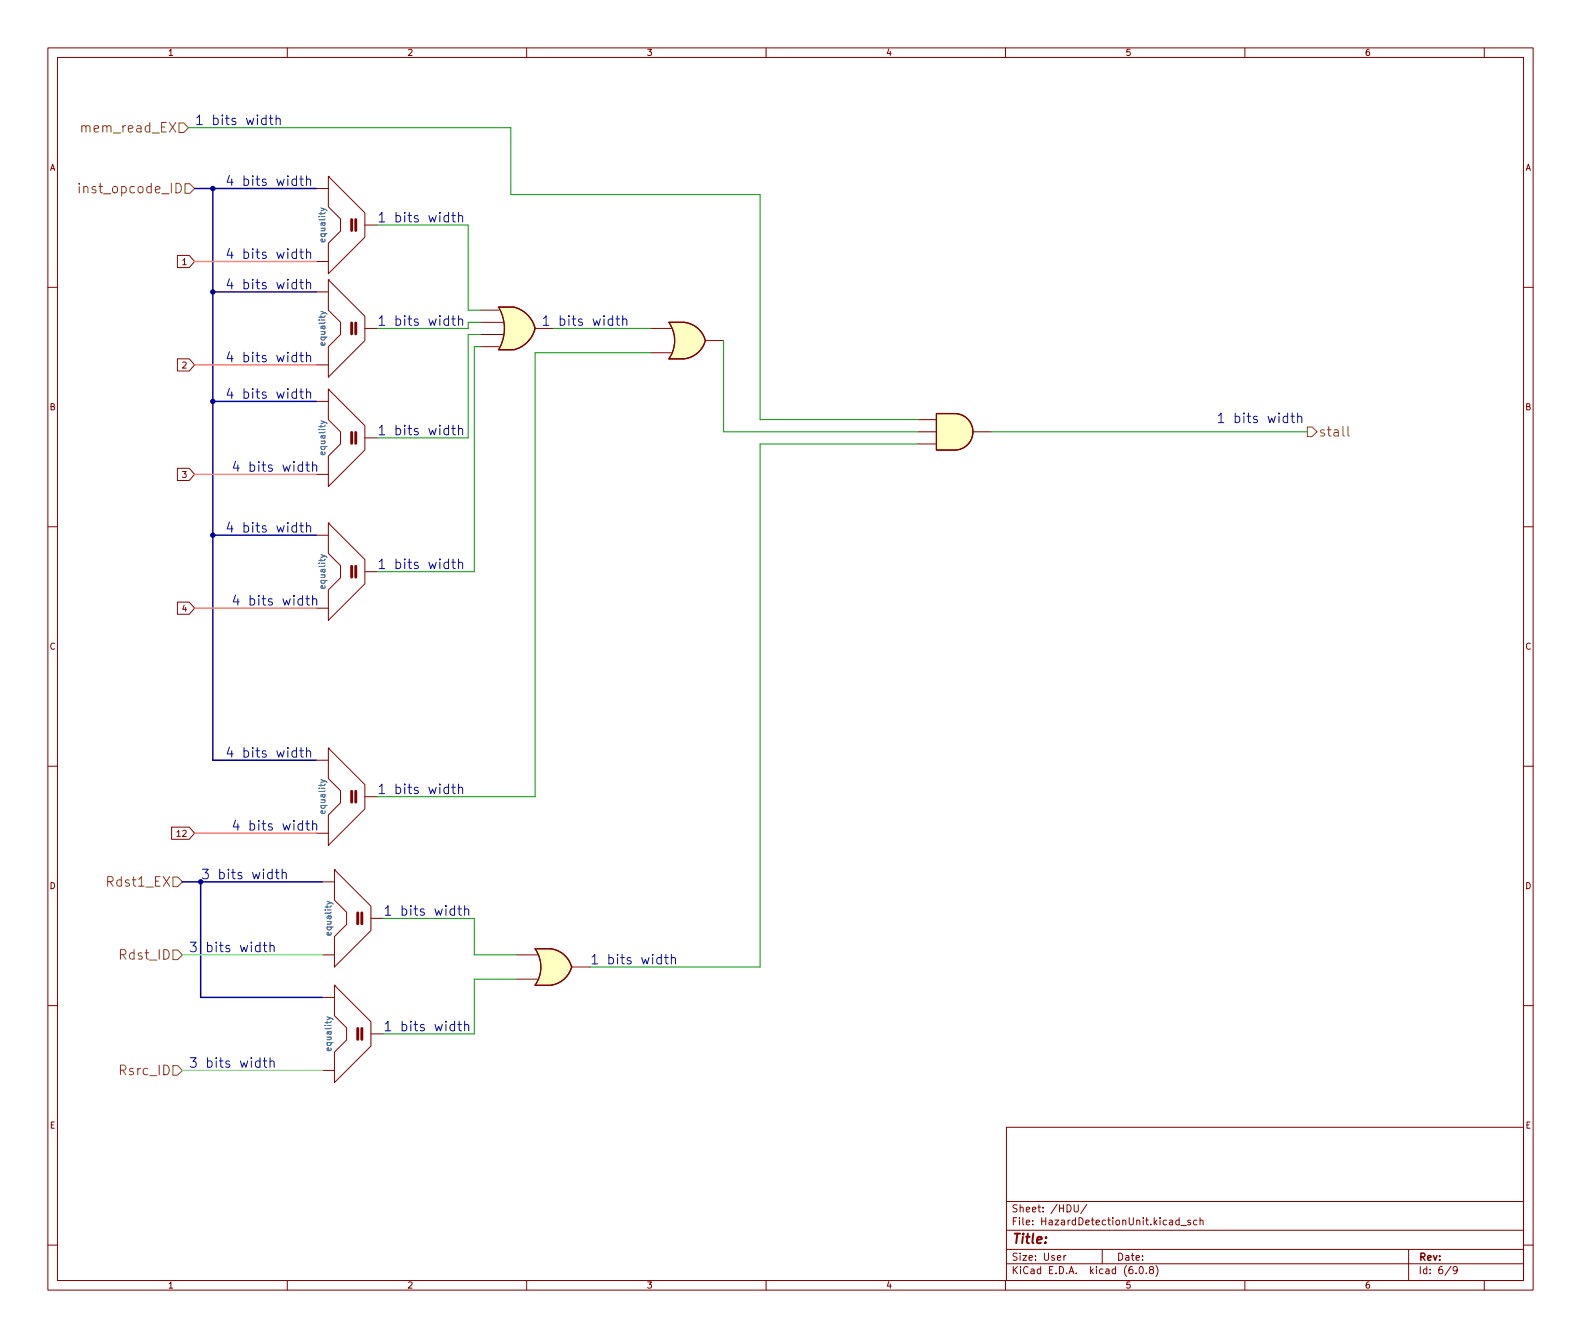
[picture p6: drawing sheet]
<svg xmlns="http://www.w3.org/2000/svg" width="330mm" height="279mm" viewBox="0 0 330 279" stroke-linecap="round" stroke-linejoin="round" font-family="sans-serif">
<g fill="none" stroke="#840000" stroke-width=".21">
<path d="M10 10h310.2v259.4h-310.2zM12 12h306.2v255.4h-306.2zM60 10v2M110 10v2M160 10v2M210 10v2M260 10v2M310 10v2M66 39.4h2.6M68.6 36.8h.1M68.6 36.8l7.6 7.7v5l-7.6 7.7v-6.4l2.5-2.5v-2.6l-2.5-2.5zM10 60h2"/>
<path d="M37 53.3h2.5l1.1 1.3-1.1 1.3h-2.5zM66 54.6h2.6M68.6 58.4h.1M68.6 58.4l7.6 7.6v5.1l-7.6 7.6v-6.3l2.5-2.5v-2.6l-2.5-2.5zM76.2 47h2.5M318.2 60h2M37 74.9h2.5l1.1 1.3-1.1 1.3h-2.5zM66 76.2h2.6M66 61h2.6M76.2 68.6h2.5M100.3 64.8h3.8M100.3 67.3h4.9"/>
<path d="M100.3 69.9h4.9M100.3 72.4h3.8M107.3 64.1h-3.2a8.8 8.8 0 0 1 0 8.9h3.2M111.8 68.6h3.8M135.9 68.6h4.3M135.9 73.7h4.3M142.9 67.3h-3.2a6.6 6.6 0 0 1 0 7.6h3.2M147.3 71.1h3.8M37 97.8h2.5l1.1 1.3-1.1 1.2h-2.5zM66 99.1h2.6M66 83.8h2.6M68.6 81.3h.1"/>
<path d="M68.6 81.3l7.6 7.6v5.1l-7.6 7.6v-6.3l2.5-2.6v-2.5l-2.5-2.6zM76.2 91.4h2.5M191.8 87.6h3.8M191.8 90.2h3.8M191.8 92.7h3.8M203.2 90.2h3.8M10 110h2M66 111.8h2.6M68.6 109.2h.1M68.6 109.2l7.6 7.6v5.1l-7.6 7.6v-6.3l2.5-2.5v-2.6l-2.5-2.5zM76.2 119.4h2.5M318.2 110h2"/>
<path d="M37 125.7h2.5l1.1 1.3-1.1 1.3h-2.5zM66 127h2.6M10 160h2M66 158.8h2.6M68.6 156.2h.1M68.6 156.2l7.6 7.6v5.1l-7.6 7.6v-6.3l2.5-2.6v-2.5l-2.5-2.5zM318.2 160h2M35.8 172.7h3.7l1.1 1.3-1.1 1.3h-3.7zM66 174h2.6M76.2 166.4h2.5M67.3 199.4h2.5M67.3 184.2h2.5"/>
<path d="M69.8 181.6h.1M69.8 181.6l7.7 7.6v5.1l-7.7 7.6v-6.3l2.6-2.6v-2.5l-2.6-2.5zM77.5 191.8h2.5M107.9 199.4h4.4M114.9 198.1h-3.1a6.6 6.6 0 0 1 0 7.6h3.1M10 210h2M67.3 208.3h2.5M69.8 205.7h.1M69.8 205.7l7.7 7.7v5l-7.7 7.7v-6.4l2.6-2.5v-2.6l-2.6-2.5zM77.5 215.9h2.5M107.9 204.5h4.4M119.4 201.9h3.8"/>
<path d="M318.2 210h2M67.3 223.5h2.5M210.2 235.4h108v32h-108zM10 260h2M210.2 256.9h108M210.2 250.9h108M224.3 251.6v1.2l.3 .3 .5-.1 .1-.2v-1.2M227 251.5l-1.3 1.9M246.3 254.9l-.5-.1-.2 .3 .1 .6h.6M246.3 254.3v1.5M246.6 255.9h1.2M248.6 254.9l-.3-.1-.2 .2v.2l.5 .2v.3h-.5"/>
<path d="M250 254.9l-.4-.1-.3 .3 .1 .6h.6M250.6 254.9l.2-.1 .4 .1 .1 .9M250.6 254.3v1.5M318.2 260h2M60 267.4v2M110 267.4v2M160 267.4v2M210 267.4v2M210.2 263.9h108M210.2 260.9h108M222.2 262.2v1M222.6 262.2l-.4 .3"/>
<path d="M230.2 260.9v3M237.3 265.8v.2M238.1 264.5h.2a.8 .8 0 0 1 .5 .7 .8 .8 0 0 1-.5 .8 1 1 0 0 1-.2-1.5zM239.4 265.8v.2M240.3 265.1l-.2-.3v-.2l.2-.1h.5l.1 .3-.1 .2-.6 .2-.1 .2v.4l.2 .2 .5-.1 .1-.2-.1-.4-.2-.2M241.4 264.3a1.72 1.72 0 0 1 0 2.2M260 267.4v2M294.2 260.9v6.5M303.1 264.4l-1.3 1.9M304.3 265.1l-.2 .3h-.3l-.3-.3 .1-.6h.5l.2 .1a.99 .99 0 0 1-.4 1.4h-.3M310 267.4v2"/>
</g>
<path d="M67 43.4l1.2 .4 .1 .2M67 65l1.2 .4 .1 .2M67 87.9l1.2 .4 .1 .2M67 115.8l1.2 .4 .1 .2M67 162.8l1.2 .4 .1 .2M68.3 188.2l1.2 .4 .1 .2M68.3 212.3l1.2 .5 .1 .1" fill="none" stroke="#006464" stroke-width=".21"/>
<g fill="#ffffc2" stroke="#ffffc2" stroke-width=".21">
<path d="M199.4 86.4a3.8 3.8 0 0 1 3.8 3.8 3.8 3.8 0 0 1-3.8 3.8z"/>
<path d="M195.6 86.4h3.8v7.6h-3.8z"/>
<path d="M105.9 67.2l5.9 1.4a6 6 0 0 1-4.5 4.4z"/>
<path d="M104.1 73h3.2z"/>
<path d="M104.1 64.1h3.2z"/>
<path d="M104.1 64.1h3.2v8.9h-3.2a8.8 8.8 0 0 0 0-8.9z"/>
<path d="M107.3 64.1a6.1 6.1 0 0 1 4.5 4.5l-5.9 1.4z"/>
<path d="M142.3 69.8l5 1.3a5.2 5.2 0 0 1-4.4 3.8z"/>
<path d="M139.7 74.9h3.2z"/>
<path d="M139.7 67.3h3.2z"/>
<path d="M139.7 67.3h3.2v7.6h-3.2a6.7 6.7 0 0 0 0-7.6z"/>
<path d="M142.9 67.3a5.1 5.1 0 0 1 4.4 3.8l-5 1.3z"/>
<path d="M114.4 200.6l5 1.3a5.2 5.2 0 0 1-4.4 3.8z"/>
<path d="M111.8 205.7h3.1z"/>
<path d="M111.8 198.1h3.1z"/>
<path d="M111.8 198.1h3.1v7.6h-3.1a6.7 6.7 0 0 0 0-7.6z"/>
<path d="M115 198.1a5.1 5.1 0 0 1 4.4 3.8l-5 1.3z"/>
</g>
<path d="M107.3 64.1h-3.2a8.7 8.7 0 0 1 0 8.9h3.2M107.3 64.1a6.1 6.1 0 0 1 4.5 4.5 6 6 0 0 1-4.5 4.4M142.9 67.3h-3.2a6.6 6.6 0 0 1 0 7.6h3.2M142.9 67.3a5.1 5.1 0 0 1 4.4 3.8 5.2 5.2 0 0 1-4.4 3.8M195.6 86.4h3.8a3.8 3.8 0 0 1 3.8 3.8 3.8 3.8 0 0 1-3.8 3.8h-3.8zM114.9 198.1h-3.1a6.6 6.6 0 0 1 0 7.6h3.1M115 198.1a5.1 5.1 0 0 1 4.4 3.8 5.2 5.2 0 0 1-4.4 3.8" fill="none" stroke="#840000" stroke-width=".25"/>
<path d="M16.5 38.3v.2M16.5 38.9v1.4M36.7 38.3a1.01 1.01 0 0 1 1.2 1 1.01 1.01 0 0 1-1.2 1zM37.4 25.7h1l1 1-1 1h-1zM38.6 38.4h1l1 1-1 1h-1zM273 89.2h1.1l.9 1-.9 1h-1.1zM281.5 89.1v1.7l.3 .3M36.1 198.4h1l1 1-1 1h-1zM36.1 183.2h1l1 1-1 .9h-1zM36.1 222.5h1l1 1-1 1h-1z" fill="none" stroke="#725600" stroke-width=".21"/>
<g fill="none" stroke="#0000c2" stroke-width=".21">
<path d="M55.6 24.8l-.6-.1-.4 .4v.5l.2 .3h.8M55.6 24v2M56.2 24.7h.8M56.5 24v1.7l.1 .2 .4 .1M57.7 24.9a.5 .5 0 0 1 .8 .1v1M57.7 24v2M61.9 37.5l-.5-.1-.4 .4v.5l.2 .3h.7M61.9 36.7v2M62.6 37.4h.8M62.9 36.7v1.7l.1 .2 .4 .1M64 37.6a.5 .5 0 0 1 .9 .1v1M64 36.7v2"/>
<path d="M61.9 59.1l-.5-.1-.4 .4v.5l.2 .3h.7M61.9 52.7l-.5-.1-.4 .4v.6l.2 .3h.7M61.9 52v2M61.9 58.3v2M62.6 59h.8M62.6 52.6h.8M62.9 58.3v1.7l.1 .2 .4 .1M62.9 52v1.7l.1 .2 .4 .1M64 59.2a.5 .5 0 0 1 .9 .1v1M64 52.8a.5 .5 0 0 1 .9 .1v1.1M64 52v2M64 58.3v2"/>
<path d="M93.7 45.1l-.6-.1-.4 .4v.6l.2 .2h.8M93.7 44.3v2M94.3 45h.8M94.6 44.3v1.8l.1 .1 .4 .1M95.8 45.2a.5 .5 0 0 1 .8 .1v1M95.8 44.3v2M61.9 74.3l-.5-.1-.4 .4v.6l.2 .3h.7M61.9 73.6v2M62.6 74.2h.8M62.9 73.6v1.7l.1 .2 .4 .1M64 74.4a.5 .5 0 0 1 .9 .1v1.1M64 73.6v2"/>
<path d="M93.7 66.7l-.6-.1-.4 .4v.6l.2 .2h.8M93.7 65.9v2M94.3 66.6h.8M94.6 65.9v1.7l.1 .2 .4 .1M95.8 66.8a.5 .5 0 0 1 .8 .1v1M95.8 65.9v2M128 66.7l-.6-.1-.4 .4v.6l.2 .2h.8M128 65.9v2M128.6 66.6h.8M128.9 65.9v1.7l.1 .2 .4 .1M130.1 66.8a.5 .5 0 0 1 .8 .1v1M130.1 65.9v2"/>
<path d="M61.9 81.9l-.5-.1-.4 .4v.6l.2 .3h.7M61.9 81.2v2M62.6 81.8h.8M62.9 81.2v1.7l.1 .2 .4 .1M63.2 97.2l-.6-.1-.4 .4v.5l.2 .3h.8M63.2 96.4v2M63.9 97.1h.7M64 82a.5 .5 0 0 1 .9 .1v1.1M64 81.2v2M64.1 96.4v1.7l.1 .2 .4 .1M65.3 97.3a.5 .5 0 0 1 .8 .1v1M65.3 96.4v2"/>
<path d="M93.7 89.6l-.6-.1-.4 .3v.6l.2 .3h.8M93.7 88.8v2M94.3 89.5h.8M94.6 88.8v1.7l.1 .2 .4 .1M95.8 89.7a.5 .5 0 0 1 .8 0v1.1M95.8 88.8v2M268.9 87l-.5-.1-.4 .4v.6l.2 .3h.7M268.9 86.3v2M269.6 86.9h.8M269.9 86.3v1.7l.1 .2 .4 .1M271 87.1a.5 .5 0 0 1 .9 .1v1.1M271 86.3v2"/>
<path d="M61.9 109.9l-.5-.1-.4 .4v.5l.2 .3h.7M61.9 109.1v2M62.6 109.8h.8M62.9 109.1v1.7l.1 .2 .4 .1M64 110a.5 .5 0 0 1 .9 .1v1M64 109.1v2M93.7 117.5l-.6-.1-.4 .4v.6l.2 .2h.8M93.7 116.7v2M94.3 117.4h.8M94.6 116.7v1.7l.1 .2 .4 .1M95.8 117.6a.5 .5 0 0 1 .8 .1v1M95.8 116.7v2"/>
<path d="M63.2 125.1l-.6-.1-.4 .4v.6l.2 .3h.8M63.2 124.4v2M63.9 125h.7M64.1 124.4v1.7l.1 .2 .4 .1M65.3 125.2a.5 .5 0 0 1 .8 .1v1.1M65.3 124.4v2M61.9 156.9l-.5-.1-.4 .4v.5l.2 .3h.7M61.9 156.1v2M62.6 156.8h.8M62.9 156.1v1.7l.1 .2 .4 .1M64 157a.5 .5 0 0 1 .9 .1v1M64 156.1v2"/>
<path d="M63.2 172.1l-.6-.1-.4 .4v.6l.2 .2h.8M63.2 171.3v2M63.9 172h.7M64.1 171.3v1.8l.1 .1 .4 .1M65.3 172.2a.5 .5 0 0 1 .8 .1v1M65.3 171.3v2M93.7 164.5l-.6-.1-.4 .4v.5l.2 .3h.8M93.7 163.7v2M94.3 164.4h.8M94.6 163.7v1.7l.1 .2 .4 .1M95.8 164.6a.5 .5 0 0 1 .8 .1v1M95.8 163.7v2"/>
<path d="M54.3 197.5l-.6-.1-.3 .4v.6l.1 .2h.8M54.3 196.7v2M55 197.4h.7M55.3 196.7v1.8l.1 .1 .3 .1M56.4 197.6a.5 .5 0 0 1 .9 .1v1M56.4 196.7v2M56.8 182.3l-.5-.1-.4 .4v.5l.2 .3h.7M56.8 181.5v2M57.5 182.2h.8M57.8 181.5v1.7l.1 .2 .4 .1M58.9 182.4a.5 .5 0 0 1 .9 .1v1M58.9 181.5v2"/>
<path d="M94.9 189.9l-.5-.1-.4 .4v.5l.2 .3h.7M94.9 189.1v2M95.6 189.8h.8M95.9 189.1v1.7l.1 .2 .4 .1M97 190a.5 .5 0 0 1 .9 .1v1M97 189.1v2M138.1 199.3v2M138.8 200h.8M139.1 199.3v1.7l.1 .2 .4 .1M140.2 199.3v2M94.9 214l-.5-.1-.4 .4v.6l.2 .3h.7M94.9 213.3v2"/>
<path d="M95.6 213.9h.8M95.9 213.3v1.7l.1 .2 .4 .1M97 214.1a.5 .5 0 0 1 .9 .1v1.1M97 213.3v2M138.1 200h-.5l-.4 .3v.6l.2 .3h.7M140.2 200.1a.5 .5 0 0 1 .9 .1v1.1M54.3 221.6l-.6-.1-.3 .4v.6l.1 .3h.8M54.3 220.9v2M55 221.5h.7M55.3 220.9v1.7l.1 .2 .3 .1M56.4 221.7a.5 .5 0 0 1 .9 .1v1.1M56.4 220.9v2"/>
</g>
<path d="M40.6 39.4h25.4M44.4 39.4v119.4h21.6M44.4 61h21.6M44.4 83.8h21.6M44.4 111.8h21.6M38.1 184.2h29.2M41.9 184.2v24.1h25.4" fill="none" stroke="#000084" stroke-width=".3"/>
<path d="M40.6 54.6h25.4M40.6 76.2h25.4M40.6 99.1h25.4M40.6 127h25.4M40.6 174h25.4" fill="none" stroke="#ff796d" stroke-width=".3"/>
<path d="M38.1 199.4h29.2M38.1 223.5h29.2" fill="none" stroke="#88ff83" stroke-width=".3"/>
<path d="M39.4 26.7h67.3v13.9h52v47h33.1M78.7 47h19.1v17.8h2.5M100.3 72.4h-1.2v47h-20.4M100.3 67.3h-2.5v1.3h-19.1M100.3 69.9h-2.5v21.5h-19.1M115.6 68.6h20.3M135.9 73.7h-24.1v92.7h-33.1M151.1 71.1v19.1h40.7M191.8 92.7h-33.1v109.2h-35.5M207 90.2h66M80 191.8h19.1v7.6h8.8M107.9 204.5h-8.8v11.4h-19.1" fill="none" stroke="#009600" stroke-width=".21"/>
<g fill="#000084" stroke="#000084" stroke-width=".21">
<circle cx="44.4" cy="111.8" r=".46"/>
<circle cx="44.4" cy="83.8" r=".46"/>
<circle cx="44.4" cy="61" r=".46"/>
<circle cx="44.4" cy="39.4" r=".46"/>
</g>
<g font-size="4.2" fill="#840000">
<text x="75.2" y="48.2" transform="rotate(-90 75.2 48.2)">=</text>
<text x="75.2" y="69.8" transform="rotate(-90 75.2 69.8)">=</text>
<text x="75.2" y="92.7" transform="rotate(-90 75.2 92.7)">=</text>
<text x="75.2" y="120.6" transform="rotate(-90 75.2 120.6)">=</text>
<text x="75.2" y="167.6" transform="rotate(-90 75.2 167.6)">=</text>
<text x="76.4" y="193" transform="rotate(-90 76.4 193)">=</text>
<text x="76.4" y="217.1" transform="rotate(-90 76.4 217.1)">=</text>
</g>
<g font-size="2.8" fill="#725600">
<text x="17.9" y="27.7">mem_read_EX</text>
<text x="17.6" y="40.4">inst_opcode_ID</text>
<text x="275.4" y="91.2">stall</text>
<text x="22.8" y="185.1">Rdst1_EX</text>
<text x="25.3" y="200.4">Rdst_ID</text>
<text x="25.3" y="224.5">Rsrc_ID</text>
</g>
<g font-size="2.8" fill="#0000c2">
<text x="40.6" y="26.1">1 bits width</text>
<text x="47" y="38.8">4 bits width</text>
<text x="78.7" y="46.4">1 bits width</text>
<text x="47" y="54.1">4 bits width</text>
<text x="47" y="60.4">4 bits width</text>
<text x="78.7" y="68">1 bits width</text>
<text x="113" y="68">1 bits width</text>
<text x="47" y="75.7">4 bits width</text>
<text x="47" y="83.3">4 bits width</text>
<text x="254" y="88.4">1 bits width</text>
<text x="78.7" y="90.9">1 bits width</text>
<text x="48.3" y="98.5">4 bits width</text>
<text x="47" y="111.2">4 bits width</text>
<text x="78.7" y="118.8">1 bits width</text>
<text x="48.3" y="126.5">4 bits width</text>
<text x="47" y="158.2">4 bits width</text>
<text x="78.7" y="165.8">1 bits width</text>
<text x="48.3" y="173.4">4 bits width</text>
<text x="80" y="191.2">1 bits width</text>
<text x="39.4" y="198.8">3 bits width</text>
<text x="123.2" y="201.4">1 bits width</text>
<text x="80" y="215.4">1 bits width</text>
<text x="39.4" y="223">3 bits width</text>
</g>
<text font-size="2.8" fill="#000084" x="41.9" y="183.6">3 bits width</text>
<text font-size="2.8" fill="#840000" x="211.2" y="259.7">Title:</text>
<g font-size="2.1" fill="#840000">
<text x="211.2" y="255.9">File: HazardDetectionUnit.kicad_sch</text>
<text x="211.2" y="253.2">Sheet: /HDU/</text>
<text x="211.2" y="263.2">Size: User</text>
<text x="233.2" y="263.2">Date:</text>
<text x="296.2" y="263.2">Rev:</text>
<text x="211.2" y="266">KiCad E.D.A. kicad (6.0.8)</text>
<text x="296.2" y="266">Id: 6/9</text>
</g>
<g font-size="1.8" fill="#840000">
<text x="35" y="11.7">1</text>
<text x="85" y="11.7">2</text>
<text x="135" y="11.7">3</text>
<text x="185" y="11.7">4</text>
<text x="235" y="11.7">5</text>
<text x="285" y="11.7">6</text>
<text x="10.3" y="35.6">A</text>
<text x="318.5" y="35.6">A</text>
<text x="38.2" y="55.3">1</text>
<text x="38.2" y="76.9">2</text>
<text x="10.3" y="85.7">B</text>
<text x="318.5" y="85.7">B</text>
<text x="38.2" y="99.8">3</text>
<text x="38.2" y="127.7">4</text>
<text x="10.3" y="135.6">C</text>
<text x="318.5" y="135.6">C</text>
<text x="37.2" y="174.7">12</text>
<text x="10.3" y="185.7">D</text>
<text x="318.5" y="185.7">D</text>
<text x="10.4" y="235.7">E</text>
<text x="318.6" y="235.7">E</text>
<text x="35" y="269.1">1</text>
<text x="85" y="269.1">2</text>
<text x="135" y="269.1">3</text>
<text x="185" y="269.1">4</text>
<text x="235" y="269.1">5</text>
<text x="285" y="269.1">6</text>
</g>
<g font-size="1.8" fill="#006464">
<text x="67.9" y="50.3" transform="rotate(-90 67.9 50.3)">equality</text>
<text x="67.9" y="71.9" transform="rotate(-90 67.9 71.9)">equality</text>
<text x="67.9" y="94.8" transform="rotate(-90 67.9 94.8)">equality</text>
<text x="67.9" y="122.7" transform="rotate(-90 67.9 122.7)">equality</text>
<text x="67.9" y="169.7" transform="rotate(-90 67.9 169.7)">equality</text>
<text x="69.2" y="195.1" transform="rotate(-90 69.2 195.1)">equality</text>
<text x="69.2" y="219.2" transform="rotate(-90 69.2 219.2)">equality</text>
</g>
</svg>
